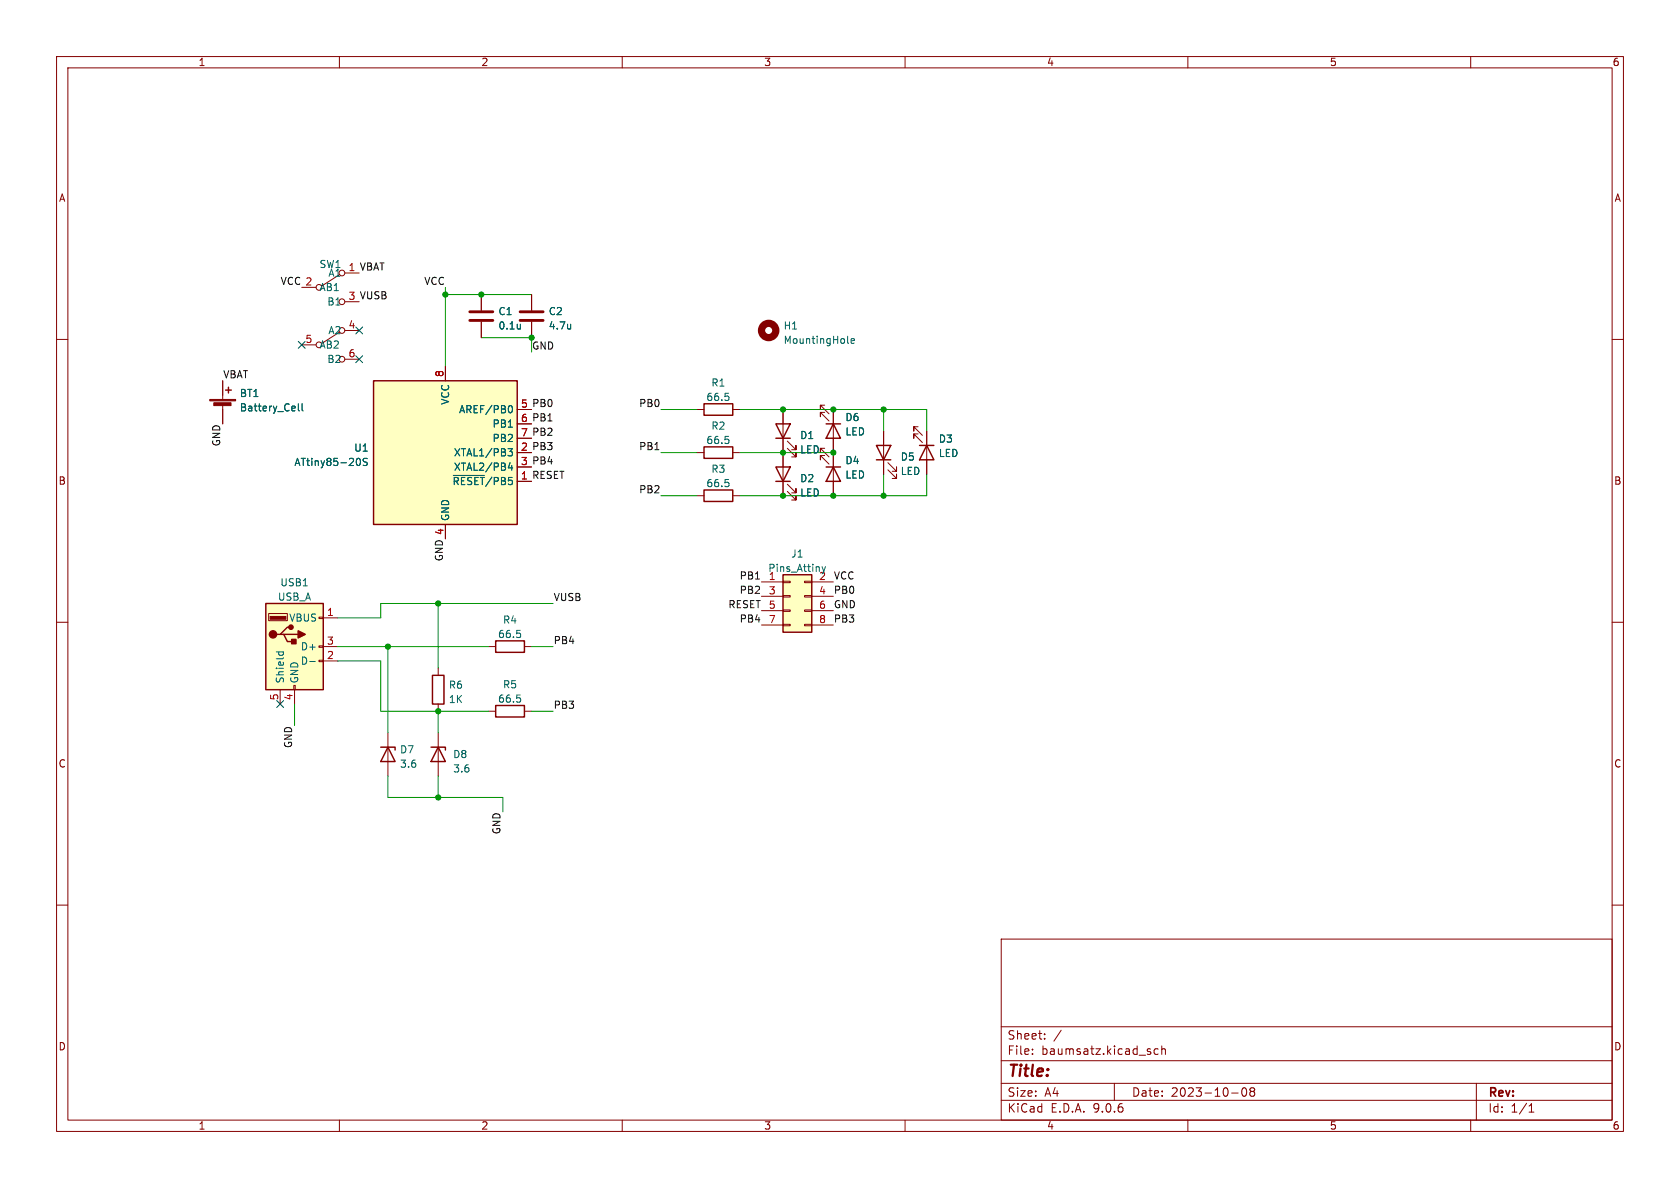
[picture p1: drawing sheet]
<svg xmlns="http://www.w3.org/2000/svg" width="297mm" height="210mm" viewBox="0 0 297 210" stroke-linecap="round" stroke-linejoin="round" font-family="sans-serif">
<g fill="none" stroke="#840000" stroke-width=".18">
<path d="M10 10h277v190h-277zM12 12h273v186h-273zM60 10v2M110 10v2M160 10v2M210 10v2M260 10v2M85.1 52.1v2.8M85.1 56.9v2.8M94 52.1v2.8M94 56.9v2.8M10 60h2"/>
<path d="M123.2 72.4h1.3M129.5 72.4h1.3M138.4 72.4v15.2M139.2 79.2l1.5 1.6v-.8v.8h-.7M139.2 78l1.5 1.5v-.8v.8h-.7M145.8 71.6h-.8v.8v-.8l1.6 1.6M145.8 72.9h-.8v.8v-.8l1.6 1.5M145.8 79.2h-.8v.8v-.8l1.6 1.6M147.3 72.4v15.2M156.2 76.2v7.6M162.3 75.4h-.8v.8v-.8l1.6 1.6M162.3 76.7h-.8v.8v-.8l1.6 1.5"/>
<path d="M163.8 76.2v7.6M285 60h2M123.2 87.6h1.3M123.2 80h1.3M129.5 87.6h1.3M129.5 80h1.3M139.2 86.9l1.5 1.5v-.8v.8h-.7M139.2 85.6l1.5 1.5v-.7v.7h-.7M145.8 80.5h-.8v.8v-.8l1.6 1.5M157 83.1l1.5 1.5v-.8v.8h-.8M157 81.8l1.5 1.5v-.7v.7h-.8M10 110h2"/>
<path d="M285 110h2M68.6 129.5v7.7M77.5 129.5v7.7M86.4 125.7h1.2M92.7 125.7h1.3M10 160h2M177 166h108v32h-108zM285 160h2M60 198v2M110 198v2M160 198v2M177 194.5h108"/>
<path d="M177 191.5h108M177 187.5h108M177 181.5h108M182.5 186.3v.1M182.5 185.5v.1M184.7 183.6v.1M184.7 182.8v.1M187.6 182.1l-1.3 2M197 191.5v3M204.7 185.5l-.4-.1-.3 .3v.4l.2 .2h.5M205.4 185.5l.2-.1 .4 .1v.9M205.4 184.9v1.5"/>
<path d="M210 198v2M217.7 193.2h1.2M219.7 192.4l.2-.1a.81 .81 0 0 1 .6 .6 .81 .81 0 0 1-.3 .8l-.2 .1a.81 .81 0 0 1-.3-1.4zM221.2 192.9l-.2-.2 .2-.4 .5 .1 .1 .2-.3 .3M221.2 192.9l-.2 .3v.5l.2 .1 .5-.1 .1-.2-.1-.4-.2-.2M221.2 192.9h.3M260 198v2M261 191.5v6.5M270.3 196.6h.9M270.3 195.5l.4-.4v1.5"/>
</g>
<g fill="none" stroke="#840000" stroke-width=".25">
<path d="M124.5 79h5v2h-5zM124.5 71.4h5v2h-5zM137.2 74.9h2.5l-1.3 2.6zM137.2 77.5h2.5M146 74.9h2.6M147.3 74.9l1.3 2.6h-2.6zM154.9 78.7h2.6l-1.3 2.6zM162.6 78.7h2.5M163.8 78.7l1.3 2.6h-2.5zM124.5 86.6h5v2h-5zM137.2 82.6h2.5l-1.3 2.5zM137.2 85.1h2.5"/>
<path d="M146 82.6h2.6M147.3 82.6l1.3 2.5h-2.6zM154.9 81.3h2.6M67.3 132.1h2.5v.5M68.6 132.1l1.2 2.5h-2.5zM76.2 132.1h2.5v.5M77.5 132.1l1.2 2.5h-2.5zM87.6 124.7h5.1v2h-5.1z"/>
</g>
<circle cx="135.9" cy="58.4" r="1.27" fill="none" stroke="#840000" stroke-width="1.3"/>
<g fill="none" stroke="#006464" stroke-width=".18">
<path d="M92 57.3v.9M92 58l-.1 .1M100.9 57.3v.9M100.9 58l-.1 .1M128.2 77.1h.6M128.2 69.5h.6M128.8 70.1l.1 .1-.1 .5M128.8 77.7l.1 .2-.1 .5M149.8 60.5l.2 .2M150.5 60.3l.6-.1-.1-.3h-.4l-.1 .1v.6h.5M128.2 84.8h.6M128.8 85.3l.1 .2-.1 .5"/>
<path d="M91.4 122.9h.6M91.9 123.4l.1 .2-.1 .5"/>
</g>
<path d="M83.1 55.1h4M83.1 56.6h4M91.9 55.1h4.1M91.9 56.6h4.1" fill="none" stroke="#840000" stroke-width=".51"/>
<path d="M66 67.3h25.4v25.4h-25.4z" fill="#ffffc2"/>
<path d="M39.9 69h1M40.4 68.5v1M66 67.3h25.4v25.4h-25.4zM76.5 119.4h2v5.1h-2z" fill="none" stroke="#840000" stroke-width=".25"/>
<g fill="none" stroke="#840000" stroke-width=".18">
<path d="M53.3 50.8h2.6M60.1 48.5l-3.2 2M60.1 58.7l-3.2 2M61 48.3h2.5M61 53.3h2.5M61 58.4h2.5M39.4 67.3v3.3M39.4 71.6v3.3M53.3 61h2.6M61 63.5h2.5M78.7 64.8v2.5M91.4 72.4h2.6"/>
<path d="M91.4 74.9h2.6M91.4 77.5h2.6M78.7 92.7v2.6M91.4 82.6h2.6M91.4 85.1h2.6M77.5 118.1v1.3M77.5 124.5v1.2"/>
<circle cx="60.5" cy="48.3" r=".51"/>
<circle cx="60.5" cy="58.4" r=".51"/>
<circle cx="60.5" cy="53.3" r=".51"/>
<circle cx="60.5" cy="63.5" r=".51"/>
</g>
<path d="M52.7 71.4v1.1l.2 .1M53.4 71.4v1.1l.2 .1M89.8 79.3h.8l-.4 .5 .3 .1v.6l-.2 .1-.4-.1M90 71.8l.2-.1a.68 .68 0 0 1 .4 .6 .68 .68 0 0 1-.4 .7l-.2-.1M63.2 81.1l.1-.1a.68 .68 0 0 1 .4 .7 .68 .68 0 0 1-.4 .6l-.1-.1M64.9 81.1l-.5-.1-.1 .1v.4l.5 .2 .1 .3-.2 .3-.5-.1M80.1 84h5.5M90.2 81.8l-.3 .9h.8M90.5 82.3v.8" fill="none" stroke="#006464" stroke-width=".18"/>
<g fill="#840000" stroke="#840000" stroke-width=".18">
<path d="M37.1 70.6h4.6v.3h-4.6z"/>
<path d="M37.8 71.2h3v.5h-3z"/>
</g>
<path d="M47 106.7h10.1v15.2h-10.1z" fill="#ffffc2"/>
<path d="M47 106.7h10.1v15.2h-10.1zM49.5 112.1h.7l.6 1.3h1.3M50.2 112.1h2.5M51.4 110.9h-.6l-1.3 1.2h-.6" fill="none" stroke="#840000" stroke-width=".25"/>
<g fill="#840000" stroke="#840000" stroke-width=".25">
<path d="M51.6 113h.7v.8h-.7z"/>
<path d="M52.7 111.5l1.3 .6-1.3 .7z"/>
<circle cx="48.3" cy="112.1" r=".63"/>
<circle cx="51.4" cy="110.9" r=".38"/>
</g>
<path d="M47.8 109h2.7v.5h-2.7z" fill="#840000" stroke="#840000" stroke-width=".18"/>
<path d="M47.5 108.5h3.3v1.2h-3.3zM56.4 109.1h.7v.2h-.7zM56.4 114.2h.7v.2h-.7zM56.4 116.7h.7v.3h-.7zM57.1 109.2h2.6M57.1 114.3h2.6M57.1 116.8h2.6M49.5 121.9v2.6M51.9 121.2h.3v.7h-.3zM52.1 121.9v2.6" fill="none" stroke="#840000" stroke-width=".18"/>
<path d="M48.8 115.2h1.3M49.3 115.2v.4M50 115.2l.1 .4M54.8 116.9h.9" fill="none" stroke="#006464" stroke-width=".18"/>
<path d="M138.4 101.6h5.1v10.2h-5.1z" fill="#ffffc2"/>
<path d="M87.6 113.3h5.1v2h-5.1zM138.4 101.6h5.1v10.2h-5.1z" fill="none" stroke="#840000" stroke-width=".25"/>
<g fill="none" stroke="#840000" stroke-width=".18">
<path d="M85.1 52.1v2.8M85.1 56.9v2.8M94 52.1v2.8M94 56.9v2.8M39.4 67.3v2.6M39.4 72.4v2.5M78.7 64.8v2.5M91.4 72.4h2.6M91.4 74.9h2.6M91.4 77.5h2.6M138.4 72.4v2.5M138.4 77.5v5.1"/>
<path d="M147.3 72.4v2.5M147.3 77.5v5.1M156.2 76.2v2.5M163.8 76.2v2.5M78.7 92.7v2.6M91.4 82.6h2.6M91.4 85.1h2.6M138.4 85.1v2.5M147.3 85.1v2.5M156.2 81.3v2.5M163.8 81.3v2.5M86.4 114.3h1.2"/>
<path d="M92.7 114.3h1.3M134.6 102.9h3.8M134.6 105.4h3.8M134.6 108h3.8M134.6 110.5h3.8M138.4 102.7h1.3v.3h-1.3zM138.4 105.3h1.3v.2h-1.3zM138.4 107.8h1.3v.3h-1.3zM138.4 110.4h1.3v.2h-1.3zM142.2 102.7h1.3v.3h-1.3zM142.2 105.3h1.3v.2h-1.3zM142.2 107.8h1.3v.3h-1.3z"/>
<path d="M142.2 110.4h1.3v.2h-1.3zM143.5 102.9h3.8M143.5 105.4h3.8M143.5 108h3.8M143.5 110.5h3.8"/>
</g>
<g fill="none" stroke="#006464" stroke-width=".18">
<path d="M92 57.3v.9M92 58l-.1 .1M100.9 57.3v.9M100.9 58l-.1 .1M52.7 71.4v1.1l.2 .1M53.4 71.4v1.1l.2 .1M89.8 79.3h.8l-.4 .5 .3 .1v.6l-.2 .1-.4-.1M90 71.8l.2-.1a.68 .68 0 0 1 .4 .6 .68 .68 0 0 1-.4 .7l-.2-.1M63.2 81.1l.1-.1a.68 .68 0 0 1 .4 .7 .68 .68 0 0 1-.4 .6l-.1-.1M64.9 81.1l-.5-.1-.1 .1v.4l.5 .2 .1 .3-.2 .3-.5-.1M80.1 84h5.5M90.2 81.8l-.3 .9h.8"/>
<path d="M90.5 82.3v.8M91.4 111.4h.6M91.9 112l.1 .2-.1 .4M145.3 100.2l.3 .8 .3-.8"/>
</g>
<g fill="none" stroke="#009600" stroke-width=".18">
<path d="M78.7 52.1h15.3M78.7 50.8v14M85.1 59.7h8.9v2.5M116.8 72.4h6.4M130.8 72.4h33v3.8M156.2 72.4v3.8M116.8 87.6h6.4M116.8 80h6.4M130.8 80h16.5M156.2 83.8v3.8M163.8 83.8v3.8h-33M59.7 116.8h7.6v8.9h19.1"/>
<path d="M59.7 114.3h26.7M68.6 114.3v15.2M77.5 106.7v11.4M94 114.3h3.8M97.8 106.7h-30.5v2.5h-7.6M52.1 124.5v3.8M68.6 137.2v3.8h20.3v2.5M77.5 125.7v3.8M77.5 137.2v3.8M94 125.7h3.8"/>
</g>
<path d="M62.9 57.8l1.2 1.2M64.1 57.8l-1.2 1.2M52.7 60.4l1.2 1.2M53.9 60.4l-1.2 1.2M62.9 62.9l1.2 1.2M64.1 62.9l-1.2 1.2M48.9 123.9l1.2 1.2M50.1 123.9l-1.2 1.2" fill="none" stroke="#000084" stroke-width=".18"/>
<g fill="#009600" stroke="#009600" stroke-width=".18">
<circle cx="77.5" cy="106.7" r=".46"/>
<circle cx="77.5" cy="141" r=".46"/>
<circle cx="77.5" cy="125.7" r=".46"/>
<circle cx="94" cy="59.7" r=".46"/>
<circle cx="156.2" cy="72.4" r=".46"/>
<circle cx="147.3" cy="80" r=".46"/>
<circle cx="147.3" cy="72.4" r=".46"/>
<circle cx="138.4" cy="72.4" r=".46"/>
<circle cx="138.4" cy="80" r=".46"/>
<circle cx="68.6" cy="114.3" r=".46"/>
<circle cx="85.1" cy="52.1" r=".46"/>
<circle cx="78.7" cy="52.1" r=".46"/>
<circle cx="138.4" cy="87.6" r=".46"/>
<circle cx="156.2" cy="87.6" r=".46"/>
<circle cx="147.3" cy="87.6" r=".46"/>
</g>
<text font-size="2.8" fill="#840000" x="178" y="190.9">Title:</text>
<g font-size="2.1" fill="#840000">
<text x="178" y="184">Sheet:</text>
<text x="178" y="186.7">File:</text>
<text x="184.1" y="186.7">baumsatz.kicad_sch</text>
<text x="178" y="196.9">KiCad</text>
<text x="178" y="194.1">Size:</text>
<text x="184.7" y="194.1">A4</text>
<text x="185.7" y="196.9">E.D.A.</text>
<text x="193.3" y="196.9">9.0.6</text>
<text x="200" y="194.1">Date:</text>
<text x="207" y="194.1">2023-10-08</text>
<text x="263" y="194.3">Rev:</text>
<text x="263" y="196.9">Id:</text>
<text x="267.1" y="196.9">1/1</text>
</g>
<g font-size="1.8" fill="#840000">
<text x="35" y="11.9">1</text>
<text x="85" y="11.9">2</text>
<text x="135" y="11.9">3</text>
<text x="185" y="11.9">4</text>
<text x="235" y="11.9">5</text>
<text x="285" y="11.9">6</text>
<text x="10.3" y="35.9">A</text>
<text x="285.3" y="35.9">A</text>
<text x="92" y="79.8">2 PB3</text>
<text x="10.3" y="85.9">B</text>
<text x="285.3" y="85.9">B</text>
<text x="10.3" y="135.9">C</text>
<text x="285.3" y="135.9">C</text>
<text x="10.3" y="185.9">D</text>
<text x="285.3" y="185.9">D</text>
<text x="35" y="199.9">1</text>
<text x="85" y="199.9">2</text>
<text x="135" y="199.9">3</text>
<text x="185" y="199.9">4</text>
<text x="235" y="199.9">5</text>
<text x="285" y="199.9">6</text>
</g>
<g font-size="1.8" fill="#006464">
<text x="56.4" y="47.6">SW1</text>
<text x="56.4" y="51.7">AB1</text>
<text x="58" y="49.1">A1</text>
<text x="57.8" y="54.2">B1</text>
<text x="58" y="59.3">A2</text>
<text x="88" y="55.9">C1</text>
<text x="88" y="58.4">0.1u</text>
<text x="96.9" y="55.9">C2</text>
<text x="96.9" y="58.4">4.7u</text>
<text x="138.4" y="58.4">H1</text>
<text x="56.4" y="61.8">AB2</text>
<text x="57.8" y="64.4">B2</text>
<text x="138.4" y="61">MountingHole</text>
<text x="42.3" y="70.4">BT1</text>
<text x="79.6" y="71.6" transform="rotate(-90 79.6 71.6)">VCC</text>
<text x="124.8" y="71.1">66.5</text>
<text x="125.7" y="68.5">R1</text>
<text x="42.3" y="72.9">Battery_Cell</text>
<text x="81.1" y="73.3">AREF/PB0</text>
<text x="87" y="75.8">PB1</text>
<text x="125.7" y="76.2">R2</text>
<text x="141.4" y="77.8">D1</text>
<text x="149.4" y="74.6">D6</text>
<text x="149.4" y="77.2">LED</text>
<text x="51.9" y="82.6">ATtiny85-20S</text>
<text x="62.5" y="80">U1</text>
<text x="80.1" y="80.9">XTAL1/PB3</text>
<text x="80.1" y="83.4">XTAL2/PB4</text>
<text x="87" y="78.3">PB2</text>
<text x="124.8" y="78.7">66.5</text>
<text x="125.7" y="83.8">R3</text>
<text x="141.4" y="80.4">LED</text>
<text x="149.4" y="82.3">D4</text>
<text x="159.1" y="81.6">D5</text>
<text x="165.9" y="78.5">D3</text>
<text x="165.9" y="81">LED</text>
<text x="79.9" y="86">~{RESET}/PB5</text>
<text x="124.8" y="86.3">66.5</text>
<text x="141.4" y="85.4">D2</text>
<text x="141.4" y="88">LED</text>
<text x="149.4" y="84.8">LED</text>
<text x="159.1" y="84.2">LED</text>
<text x="79.6" y="92.2" transform="rotate(-90 79.6 92.2)">GND</text>
<text x="135.7" y="101.3">Pins_Attiny</text>
<text x="139.8" y="98.8">J1</text>
<text x="49" y="106.4">USB_A</text>
<text x="49.5" y="103.8">USB1</text>
<text x="144.7" y="102.6">2</text>
<text x="51" y="110.1">VBUS</text>
<text x="88" y="113">66.5</text>
<text x="88.8" y="110.4">R4</text>
<text x="53.1" y="115.2">D+</text>
<text x="53.1" y="117.7">D-</text>
<text x="50.4" y="120.9" transform="rotate(-90 50.4 120.9)">Shield</text>
<text x="52.9" y="120.9" transform="rotate(-90 52.9 120.9)">GND</text>
<text x="79.3" y="121.9">R6</text>
<text x="79.3" y="124.5">1K</text>
<text x="88" y="124.4">66.5</text>
<text x="88.8" y="121.9">R5</text>
<text x="70.6" y="133.4">D7</text>
<text x="70.6" y="135.9">3.6</text>
<text x="80" y="134.2">D8</text>
<text x="80" y="136.8">3.6</text>
</g>
<g font-size="1.8" fill="#0f0f0f">
<text x="49.5" y="50.5">VCC 2</text>
<text x="61.5" y="48">1 VBAT</text>
<text x="61.5" y="53.1">3 VUSB</text>
<text x="74.9" y="50.5">VCC</text>
<text x="94" y="61.9">GND</text>
<text x="39.4" y="67">VBAT</text>
<text x="92" y="72.1">5 PB0</text>
<text x="92" y="74.7">6 PB1</text>
<text x="92" y="77.2">7 PB2</text>
<text x="112.9" y="72">PB0</text>
<text x="39" y="79" transform="rotate(-90 39 79)">GND</text>
<text x="92" y="82.3">3 PB4</text>
<text x="112.9" y="79.7">PB1</text>
<text x="92" y="84.8">1 RESET</text>
<text x="112.9" y="87.3">PB2</text>
<text x="78.4" y="99.3" transform="rotate(-90 78.4 99.3)">GND 4</text>
<text x="97.8" y="106.3">VUSB</text>
<text x="128.7" y="107.6">RESET</text>
<text x="130.7" y="105.1">PB2</text>
<text x="130.7" y="102.5">PB1</text>
<text x="147.3" y="107.6">GND</text>
<text x="147.3" y="102.5">VCC</text>
<text x="147.3" y="105.1">PB0</text>
<text x="97.8" y="114">PB4</text>
<text x="130.7" y="110.1">PB4</text>
<text x="147.3" y="110.1">PB3</text>
<text x="97.8" y="125.4">PB3</text>
<text x="51.7" y="132.3" transform="rotate(-90 51.7 132.3)">GND</text>
<text x="88.6" y="147.6" transform="rotate(-90 88.6 147.6)">GND</text>
</g>
<g font-size="1.8" fill="#a90000">
<text x="61.5" y="58.2">4</text>
<text x="53.9" y="60.7">5</text>
<text x="61.5" y="63.2">6</text>
<text x="78.5" y="66.7" transform="rotate(-90 78.5 66.7)">8</text>
<text x="92" y="72.1">5</text>
<text x="92" y="74.7">6</text>
<text x="92" y="77.2">7</text>
<text x="92" y="79.8">2</text>
<text x="92" y="82.3">3</text>
<text x="92" y="84.8">1</text>
<text x="78.5" y="94.7" transform="rotate(-90 78.5 94.7)">4</text>
<text x="135.8" y="102.6">1</text>
<text x="135.8" y="105.2">3</text>
<text x="135.8" y="107.7">5</text>
<text x="144.7" y="105.2">4</text>
<text x="144.7" y="107.7">6</text>
<text x="57.7" y="109">1</text>
<text x="135.8" y="110.2">7</text>
<text x="144.7" y="110.2">8</text>
<text x="57.7" y="114">3</text>
<text x="57.7" y="116.6">2</text>
<text x="49.3" y="123.9" transform="rotate(-90 49.3 123.9)">5</text>
<text x="51.8" y="123.9" transform="rotate(-90 51.8 123.9)">4</text>
</g>
</svg>
